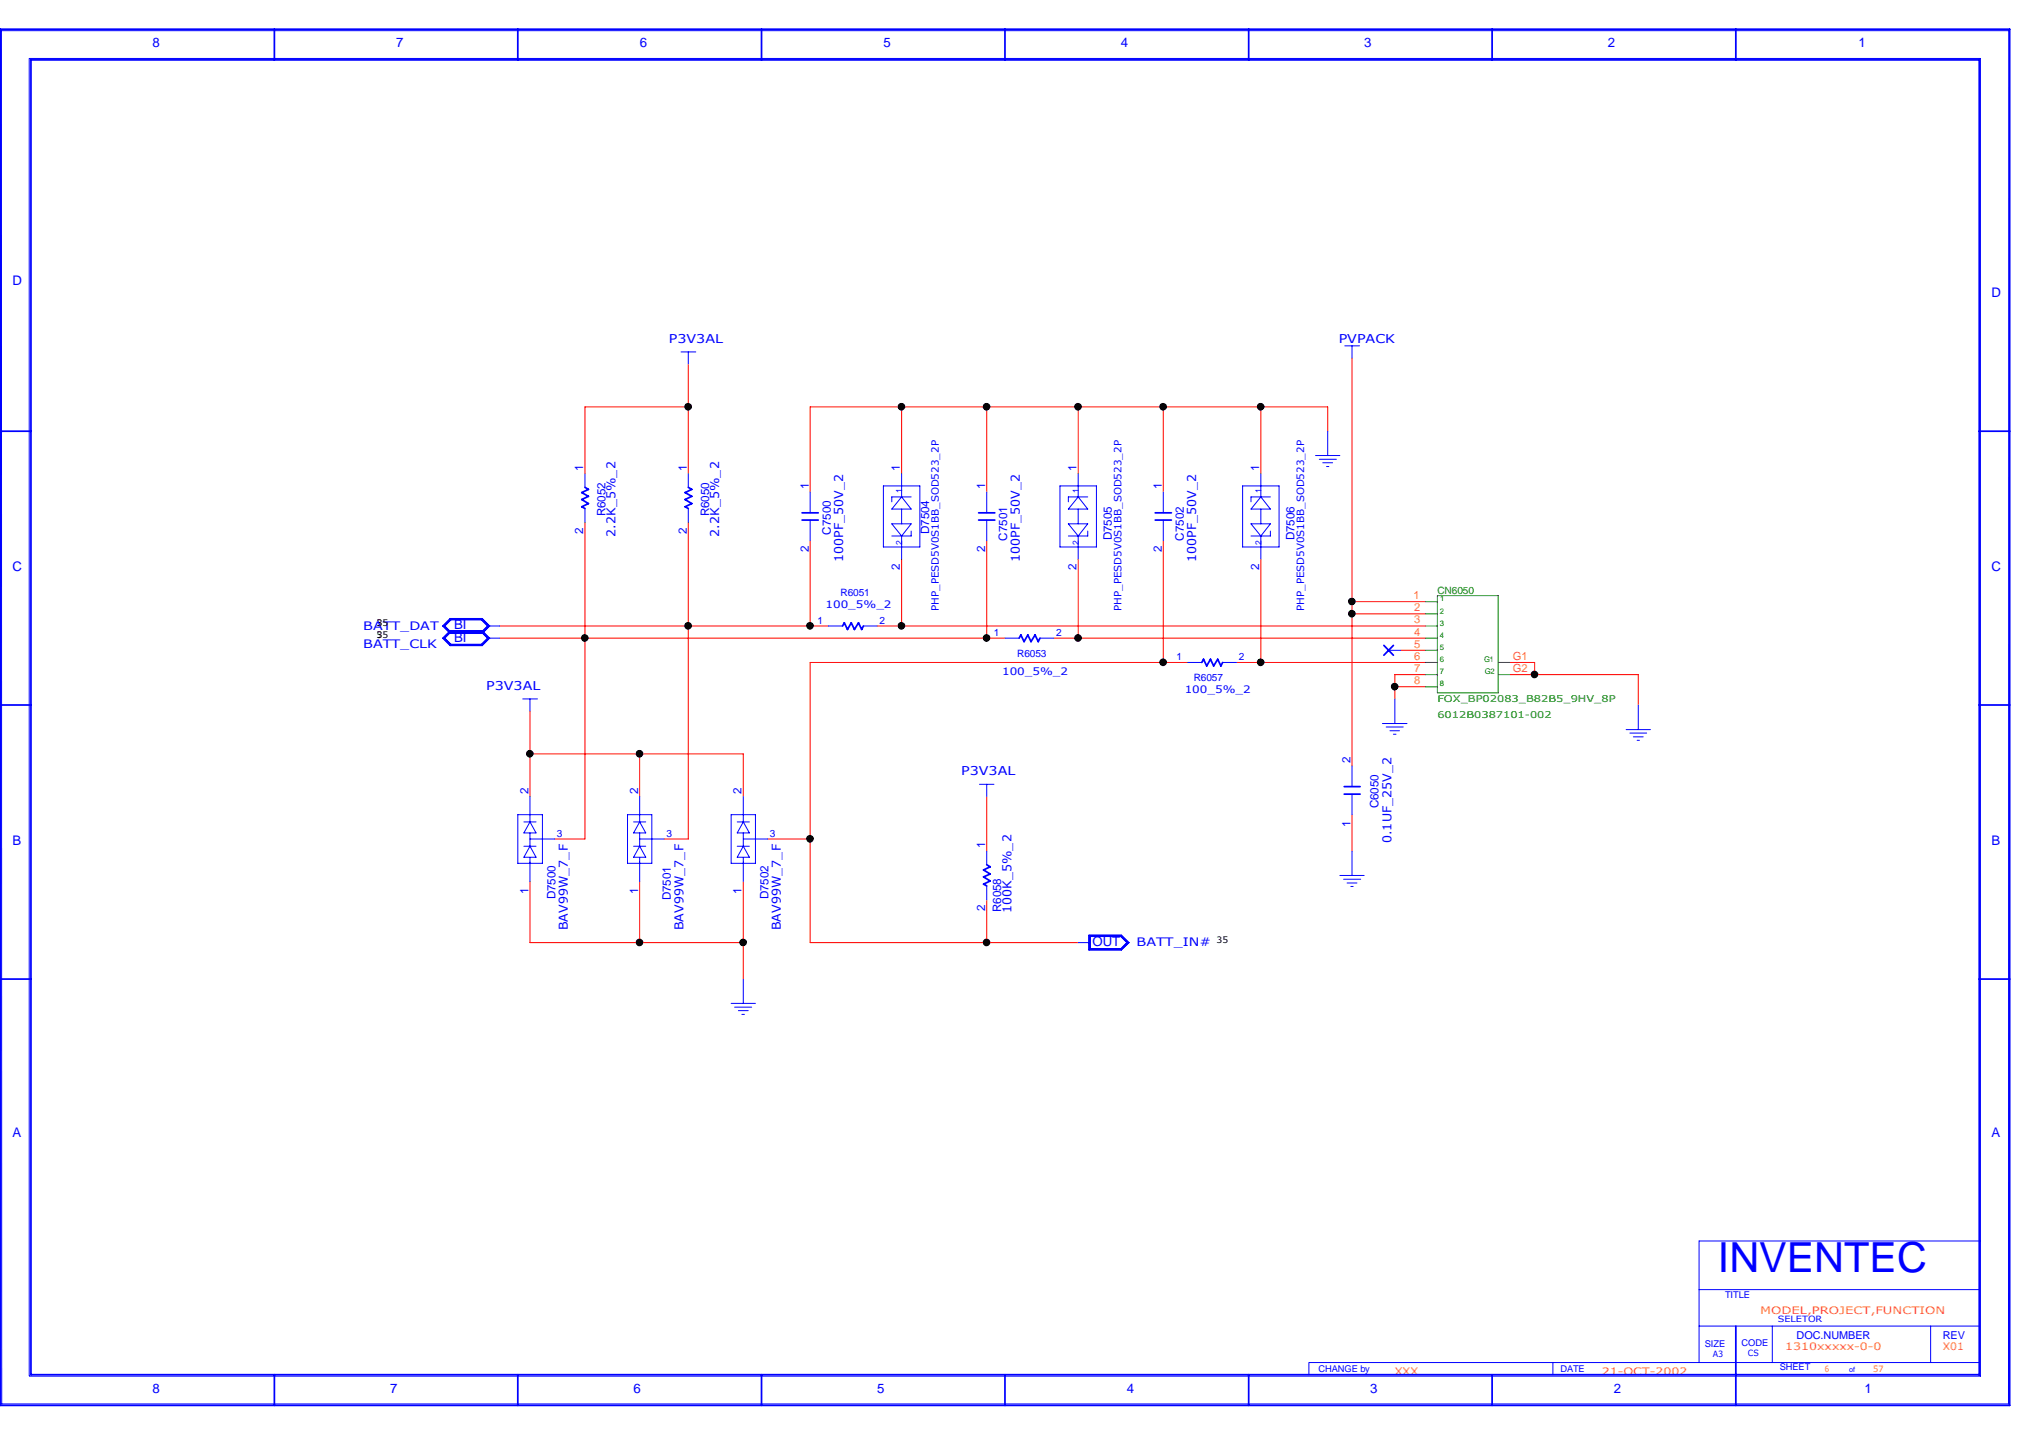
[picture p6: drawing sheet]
<svg xmlns="http://www.w3.org/2000/svg" width="297mm" height="210mm" viewBox="0 0 297 210" stroke-linecap="round" stroke-linejoin="round" font-family="sans-serif">
<path d="M208.4 88h1.8M208.4 89.8h1.8M208.4 91.6h1.8M208.4 93.3h1.8M208.4 95.1h1.8M208.4 96.9h1.8M208.4 98.7h1.8M210.2 87.1h8.9v14.2h-8.9zM219.1 96.9h1.8M219.1 98.7h1.8M208.4 100.5h1.8" fill="none" stroke="#008000" stroke-width=".15"/>
<g fill="none" stroke="#f00" stroke-width=".15">
<path d="M100.7 53.3v16M100.7 59.5h-15.1v9.8M131.9 59.5v9.8M144.3 59.5v12.5M157.7 59.5v9.8M170.1 59.5v12.5M184.4 59.5v9.8M197.7 52.4v59.7M85.6 76.4v46.3h-4.5M100.7 76.4v46.3h-3.6M118.5 79.1v12.5M144.3 79.1v14.2"/>
<path d="M170.1 79.1v17.8M194.2 63.1v-3.6h-75.7v12.5M73.1 91.6h48.1M73.1 93.3h73.9M128.3 91.6h80.1M131.9 81.8v9.8M154.1 93.3h54.3M157.7 81.8v11.5M173.7 96.9h-55.2v41h39.2M180.8 96.9h27.6M184.4 81.8v15.1M197.7 89.8h10.7"/>
<path d="M197.7 88h10.7M204.9 95.1h3.5M208.4 98.7h-4.4v3.5M220.9 96.9h3.5v1.8M220.9 98.7h18.7v4.4M77.5 104v12.5M77.5 110.3h31.2v6.2M93.6 110.3v6.2M144.3 116.5v8M197.7 119.2v5.3M204 100.5h4.4M77.5 128.9v9h31.2"/>
<path d="M93.6 128.9v9M108.7 128.9v14.3M112.3 122.7h6.2M144.3 131.7v6.2"/>
</g>
<g fill="none" stroke="#00f" stroke-width=".15">
<path d="M.2 4.4l.1 201M.3 4.5h293.4M4.3 8.6v192.7M4.3 8.6h285.3v192.7h-285.3M293.8 4.5l-.1 200.9h-293.4M99.6 51.5h2.2M100.7 51.5v1.8M196.7 50.6h2.1M197.7 50.6v1.8M85.6 69.3v2M85.6 74.4v2M100.7 69.3v2"/>
<path d="M100.7 74.4v2M118.5 72v3M118.5 76.1v3M129.2 71.1h5.3v8.9h-5.3zM130.4 76.6h2.9l-1.4 1.8zM131.9 72.7l1.4 1.8h-2.9zM131.9 69.3v3.4M131.9 74.5v2.1M131.9 78.4v3.4M133.3 72.7h-2.9v.7M133.3 77.7v.7h-2.9M144.3 72v3"/>
<path d="M144.3 76.1v3M155 71.1h5.4v8.9h-5.4zM156.2 76.6h2.9l-1.4 1.8zM157.7 72.7l1.4 1.8h-2.9zM157.7 69.3v3.4M157.7 74.5v2.1M157.7 78.4v3.4M159.1 72.7h-2.9v.7M159.1 77.7v.7h-2.9M170.1 72v3M170.1 76.1v3M181.7 71.1h5.4v8.9h-5.4z"/>
<path d="M183 76.6h2.8l-1.4 1.8zM184.4 72.7l1.4 1.8h-2.8zM184.4 69.3v3.4M184.4 74.5v2.1M184.4 78.4v3.4M185.8 72.7h-2.8v.7M185.8 77.7v.7h-2.8M192.4 66.6h3.6M193 67.2h2.4M193.5 67.7h1.4M194 68.2h.3M194.2 63.1v3.5"/>
<path d="M64.7 93.3l1.1-1.1h4.7l1.1 1.1-1.1 1.1h-4.7zM64.9 93.3l1-1h4.6l1 1-1 1.1h-4.6zM64.9 91.6l1-1h4.6l1 1-1 1h-4.6zM64.9 93.3l1-.9h4.5l1 .9-1 1h-4.5zM64.9 91.6l1-1h4.5l1 1-1 .9h-4.5zM65.8 90.5h4.7l1.1 1.1-1.1 1.1h-4.7l-1.1-1.1zM66 92.5l-.9 .8 .9 .9h4.4l.9-.9M66 92.5h4.4M70.4 92.5l.9 .8M71.3 93.3h1.8M71.3 91.6h1.8M71.3 91.6l-.9-.9h-4.4l-.9 .9 .9 .9"/>
<path d="M71.3 91.6l-.9 .9M121.2 91.6h2M126.3 91.6h2M147 93.3h2.1M152.1 93.3h2M173.7 96.9h2.1M178.8 96.9h2M203.1 95.1h1.8M75.7 119.2h3.6v7.1h-3.6zM76.5 102.2h2.1M77.5 102.2v1.8M77.5 116.5v3.7"/>
<path d="M91.8 119.2h3.5v7.1h-3.5zM93.6 116.5v3.7M106.9 119.2h3.6v7.1h-3.6zM108.7 116.5v3.7M143.3 114.7h2.1M144.3 114.7v1.8M197.7 112.1v3M197.7 116.2v3M202.2 105.8h3.6M202.7 106.3h2.5M203.3 106.9h1.4M203.8 107.4h.4"/>
<path d="M204 102.2v3.6M237.8 106.7h3.6M238.4 107.2h2.4M238.9 107.8h1.4M239.4 108.3h.4M239.6 103.1v3.6M76.6 120.2h1.8M76.6 123.8h1.8M77.5 120.2l.9 1.6h-1.8zM77.5 121.8v2M77.5 125.4v3.5M77.5 123.8l.9 1.6h-1.8z"/>
<path d="M77.5 122.7h3.6M92.7 120.2h1.7M92.7 123.8h1.7M93.6 120.2l.8 1.6h-1.7zM93.6 123.8l.8 1.6h-1.7zM93.6 122.7h3.5M93.6 121.8v2M93.6 125.4v3.5M107.8 120.2h1.8M107.8 123.8h1.8M108.7 120.2l.9 1.6h-1.8zM108.7 123.8l.9 1.6h-1.8z"/>
<path d="M108.7 122.7h3.6M108.7 121.8v2M108.7 125.4v3.5M144.3 124.5v2M144.3 129.6v2.1M157.7 137.9h1.8M159.3 136.8h4.7l1.1 1.1-1.1 1.1h-4.7zM159.3 136.8h4.7l1 1.1-1 1h-4.7zM159.4 136.9h4.6l.9 1-.9 1h-4.6zM159.5 137h4.4l.9 .9-.9 .9h-4.4zM196 128.1h3.5M196.5 128.6h2.5"/>
<path d="M197 129.2h1.5M197.6 129.7h.3M197.7 124.5v3.6M106.9 146.8h3.6M107.4 147.3h2.5M108 147.8h1.4M108.5 148.4h.4M108.7 143.2v3.6M191.4 199.3v1.8M191.5 199.3h98M227.1 199.3v1.8M248.5 181.5v17.8"/>
<path d="M248.5 194h41M248.5 188.6h41M248.6 181.5h41M259.2 194v5.3M282.4 194v5.3"/>
</g>
<g fill="none" stroke="#00f" stroke-width=".25">
<path d="M0 4.3h293.9v201.3h-293.9zM40.1 4.3v4.5M75.7 4.3v4.5M111.4 4.3v4.5M147 4.3v4.5M182.6 4.3v4.5M218.2 4.3v4.5M253.9 4.3v4.5M289.5 8.8h-285v192.3h285M289.5 8.7v192.4M0 63.1h4.5M85.6 71.3l.5 .3-1 .5 1 .5-1 .5 1 .6-1 .4 .5 .3"/>
<path d="M100.7 71.3l.5 .3-1 .5 1 .5-1 .5 1 .6-1 .4 .5 .3M117.3 75h2.4M117.3 76.1h2.4M143.1 75h2.4M143.1 76.1h2.4M168.9 75h2.4M168.9 76.1h2.4M289.5 63.1h4.4M123.2 91.6l.3-.5 .4 1 .6-1 .5 1 .6-1 .4 1 .3-.5M149.1 93.3l.2-.4 .5 1 .5-1 .5 1 .6-1 .4 1 .3-.6M175.8 96.9l.2-.5 .5 1 .5-1 .5 1 .6-1 .5 1 .2-.5M202.4 94.4l1.4 1.4"/>
<path d="M203.8 94.4l-1.4 1.4M0 103.1h4.5M196.6 116.2h2.3M196.6 115.1h2.3M289.5 103.1h4.4M144.3 126.5l.5 .3-1 .5 1 .5-1 .5 1 .6-1 .4 .5 .3M0 143.2h4.5M289.5 143.2h4.4M253.9 194v11.6M40.1 201.1v4.5M75.7 201.1v4.5M111.4 201.1v4.5"/>
<path d="M147 201.1v4.5M182.6 201.1v4.5M218.2 201.1v4.5"/>
</g>
<g fill="#000">
<circle cx="100.6" cy="59.5" r=".49"/>
<circle cx="131.8" cy="59.5" r=".49"/>
<circle cx="144.3" cy="59.5" r=".49"/>
<circle cx="157.7" cy="59.5" r=".49"/>
<circle cx="170.1" cy="59.5" r=".49"/>
<circle cx="184.4" cy="59.5" r=".49"/>
<circle cx="85.5" cy="93.3" r=".49"/>
<circle cx="100.6" cy="91.5" r=".49"/>
<circle cx="118.5" cy="91.5" r=".49"/>
<circle cx="131.8" cy="91.5" r=".49"/>
<circle cx="144.3" cy="93.3" r=".49"/>
<circle cx="157.7" cy="93.3" r=".49"/>
<circle cx="170.1" cy="96.9" r=".49"/>
<circle cx="184.4" cy="96.9" r=".49"/>
<circle cx="197.7" cy="89.8" r=".49"/>
<circle cx="197.7" cy="88" r=".49"/>
<circle cx="224.4" cy="98.7" r=".49"/>
<circle cx="77.5" cy="110.3" r=".49"/>
<circle cx="93.5" cy="110.3" r=".49"/>
<circle cx="204" cy="100.4" r=".49"/>
<circle cx="93.5" cy="137.9" r=".49"/>
<circle cx="108.7" cy="137.9" r=".49"/>
<circle cx="118.5" cy="122.7" r=".49"/>
<circle cx="144.3" cy="137.9" r=".49"/>
</g>
<g fill="none" stroke="#000" stroke-width=".15">
<circle cx="100.6" cy="59.5" r=".49"/>
<circle cx="131.8" cy="59.5" r=".49"/>
<circle cx="144.3" cy="59.5" r=".49"/>
<circle cx="157.7" cy="59.5" r=".49"/>
<circle cx="170.1" cy="59.5" r=".49"/>
<circle cx="184.4" cy="59.5" r=".49"/>
<circle cx="85.5" cy="93.3" r=".49"/>
<circle cx="100.6" cy="91.5" r=".49"/>
<circle cx="118.5" cy="91.5" r=".49"/>
<circle cx="131.8" cy="91.5" r=".49"/>
<circle cx="144.3" cy="93.3" r=".49"/>
<circle cx="157.7" cy="93.3" r=".49"/>
<circle cx="170.1" cy="96.9" r=".49"/>
<circle cx="184.4" cy="96.9" r=".49"/>
<circle cx="197.7" cy="89.8" r=".49"/>
<circle cx="197.7" cy="88" r=".49"/>
<circle cx="224.4" cy="98.7" r=".49"/>
<circle cx="77.5" cy="110.3" r=".49"/>
<circle cx="93.5" cy="110.3" r=".49"/>
<circle cx="204" cy="100.4" r=".49"/>
<circle cx="93.5" cy="137.9" r=".49"/>
<circle cx="108.7" cy="137.9" r=".49"/>
<circle cx="118.5" cy="122.7" r=".49"/>
<circle cx="144.3" cy="137.9" r=".49"/>
</g>
<text font-size="6.1" fill="#00f" x="251.2" y="186">INVENTEC</text>
<g font-size="1.9" fill="#00f">
<text x="22.3" y="6.9">8</text>
<text x="58" y="6.9">7</text>
<text x="93.6" y="6.9">6</text>
<text x="129.2" y="6.9">5</text>
<text x="163.9" y="6.9">4</text>
<text x="199.5" y="6.9">3</text>
<text x="235.2" y="6.9">2</text>
<text x="271.8" y="6.9">1</text>
<text x="1.8" y="41.7">D</text>
<text x="291.2" y="43.4">D</text>
<text x="1.8" y="83.5">C</text>
<text x="291.2" y="83.5">C</text>
<text x="66.4" y="92.1">BI</text>
<text x="66.4" y="93.9">BI</text>
<text x="1.8" y="123.6">B</text>
<text x="291.2" y="123.6">B</text>
<text x="159.8" y="138.3">OUT</text>
<text x="1.8" y="166.3">A</text>
<text x="291.2" y="166.3">A</text>
<text x="22.3" y="203.7">8</text>
<text x="57.1" y="203.7">7</text>
<text x="92.7" y="203.7">6</text>
<text x="128.3" y="203.7">5</text>
<text x="164.8" y="203.7">4</text>
<text x="200.4" y="203.7">3</text>
<text x="236" y="203.7">2</text>
<text x="272.7" y="203.7">1</text>
</g>
<g font-size="1.8" fill="#00f">
<text x="97.8" y="50.2">P3V3AL</text>
<text x="195.8" y="50.2">PVPACK</text>
<text x="90" y="78.5" transform="rotate(-90 90 78.5)">2.2K_5%_2</text>
<text x="105.2" y="78.5" transform="rotate(-90 105.2 78.5)">2.2K_5%_2</text>
<text x="123.3" y="82.3" transform="rotate(-90 123.3 82.3)">100PF_50V_2</text>
<text x="149.1" y="82.3" transform="rotate(-90 149.1 82.3)">100PF_50V_2</text>
<text x="175" y="82.3" transform="rotate(-90 175 82.3)">100PF_50V_2</text>
<text x="71.1" y="100.9">P3V3AL</text>
<text x="140.6" y="113.4">P3V3AL</text>
<text x="203.5" y="123.4" transform="rotate(-90 203.5 123.4)">0.1UF_25V_2</text>
<text x="83.1" y="136.1" transform="rotate(-90 83.1 136.1)">BAV99W_7_F</text>
<text x="99.9" y="136.1" transform="rotate(-90 99.9 136.1)">BAV99W_7_F</text>
<text x="114.2" y="136.1" transform="rotate(-90 114.2 136.1)">BAV99W_7_F</text>
<text x="148" y="133.6" transform="rotate(-90 148 133.6)">100K_5%_2</text>
</g>
<g font-size="1.7" fill="#00f">
<text x="85.3" y="68.8" transform="rotate(-90 85.3 68.8)">1</text>
<text x="100.5" y="68.8" transform="rotate(-90 100.5 68.8)">1</text>
<text x="118.3" y="71.5" transform="rotate(-90 118.3 71.5)">1</text>
<text x="131.6" y="68.8" transform="rotate(-90 131.6 68.8)">1</text>
<text x="144.1" y="71.5" transform="rotate(-90 144.1 71.5)">1</text>
<text x="157.4" y="68.8" transform="rotate(-90 157.4 68.8)">1</text>
<text x="169.9" y="71.5" transform="rotate(-90 169.9 71.5)">1</text>
<text x="184.1" y="68.8" transform="rotate(-90 184.1 68.8)">1</text>
<text x="88.6" y="75.5" transform="rotate(-90 88.6 75.5)">R6052</text>
<text x="103.7" y="75.5" transform="rotate(-90 103.7 75.5)">R6050</text>
<text x="85.3" y="78.1" transform="rotate(-90 85.3 78.1)">2</text>
<text x="100.5" y="78.1" transform="rotate(-90 100.5 78.1)">2</text>
<text x="118.3" y="80.7" transform="rotate(-90 118.3 80.7)">2</text>
<text x="121.5" y="78.2" transform="rotate(-90 121.5 78.2)">C7500</text>
<text x="131.6" y="83.4" transform="rotate(-90 131.6 83.4)">2</text>
<text x="135.9" y="78.1" transform="rotate(-90 135.9 78.1)">D7504</text>
<text x="144.1" y="80.7" transform="rotate(-90 144.1 80.7)">2</text>
<text x="147.3" y="79.1" transform="rotate(-90 147.3 79.1)">C7501</text>
<text x="157.4" y="83.4" transform="rotate(-90 157.4 83.4)">2</text>
<text x="162.6" y="79" transform="rotate(-90 162.6 79)">D7505</text>
<text x="169.9" y="80.7" transform="rotate(-90 169.9 80.7)">2</text>
<text x="173.1" y="79.1" transform="rotate(-90 173.1 79.1)">C7502</text>
<text x="184.1" y="83.4" transform="rotate(-90 184.1 83.4)">2</text>
<text x="189.3" y="79" transform="rotate(-90 189.3 79)">D7506</text>
<text x="53.1" y="92.2">BATT_DAT</text>
<text x="53.1" y="94.8">BATT_CLK</text>
<text x="197.5" y="111.7" transform="rotate(-90 197.5 111.7)">2</text>
<text x="77.3" y="116.2" transform="rotate(-90 77.3 116.2)">2</text>
<text x="93.3" y="116.2" transform="rotate(-90 93.3 116.2)">2</text>
<text x="108.5" y="116.2" transform="rotate(-90 108.5 116.2)">2</text>
<text x="201.6" y="118.2" transform="rotate(-90 201.6 118.2)">C6050</text>
<text x="144.1" y="124" transform="rotate(-90 144.1 124)">1</text>
<text x="197.5" y="120.9" transform="rotate(-90 197.5 120.9)">1</text>
<text x="77.3" y="130.7" transform="rotate(-90 77.3 130.7)">1</text>
<text x="81.2" y="131.6" transform="rotate(-90 81.2 131.6)">D7500</text>
<text x="93.3" y="130.7" transform="rotate(-90 93.3 130.7)">1</text>
<text x="98.1" y="131.7" transform="rotate(-90 98.1 131.7)">D7501</text>
<text x="108.5" y="130.7" transform="rotate(-90 108.5 130.7)">1</text>
<text x="112.4" y="131.6" transform="rotate(-90 112.4 131.6)">D7502</text>
<text x="144.1" y="133.3" transform="rotate(-90 144.1 133.3)">2</text>
<text x="146.4" y="133.4" transform="rotate(-90 146.4 133.4)">R6058</text>
<text x="166.2" y="138.4">BATT_IN#</text>
</g>
<g font-size="1.6" fill="#ff8c00">
<text x="206.7" y="87.6">1</text>
<text x="206.8" y="89.4">2</text>
<text x="206.8" y="94.7">5</text>
<text x="206.8" y="93">4</text>
<text x="206.8" y="91.2">3</text>
<text x="206.8" y="100.1">8</text>
<text x="206.8" y="98.3">7</text>
<text x="206.8" y="96.5">6</text>
<text x="221.3" y="98.3">G2</text>
<text x="221.3" y="96.5">G1</text>
</g>
<g font-size="1.6" fill="#00f">
<text x="262.8" y="195.8">DOC.NUMBER</text>
<text x="284.1" y="195.9">REV</text>
</g>
<g font-size="1.5" fill="#00f">
<text x="120.7" y="88.9">100_5%_2</text>
<text x="122.9" y="87.2">R6051</text>
<text x="137.3" y="89.3" transform="rotate(-90 137.3 89.3)">PHP_PESD5V0S1BB_SOD523_2P</text>
<text x="164" y="89.3" transform="rotate(-90 164 89.3)">PHP_PESD5V0S1BB_SOD523_2P</text>
<text x="190.8" y="89.3" transform="rotate(-90 190.8 89.3)">PHP_PESD5V0S1BB_SOD523_2P</text>
<text x="119.5" y="91.3">1</text>
<text x="128.6" y="91.3">2</text>
<text x="145.4" y="93">1</text>
<text x="154.5" y="93">2</text>
<text x="146.6" y="98.7">100_5%_2</text>
<text x="148.8" y="96.1">R6053</text>
<text x="172.1" y="96.6">1</text>
<text x="173.3" y="101.3">100_5%_2</text>
<text x="174.6" y="99.6">R6057</text>
<text x="181.2" y="96.6">2</text>
<text x="81.4" y="122.4">3</text>
<text x="97.5" y="122.4">3</text>
<text x="112.6" y="122.4">3</text>
</g>
<text font-size="1.5" fill="#008000" x="210.2" y="86.9">CN6050</text>
<g font-size="1.5" fill="#ff8c00">
<text x="257.4" y="192.2">MODEL,PROJECT,FUNCTION</text>
<text x="261.1" y="197.5">1310xxxxx-0-0</text>
<text x="284.1" y="197.5">X01</text>
<text x="204" y="201.1">XXX</text>
<text x="234.3" y="201.1">21-OCT-2002</text>
</g>
<g font-size="1.4" fill="#008000">
<text x="210.2" y="102.7">FOX_BP02083_B82B5_9HV_8P</text>
<text x="210.2" y="105">6012B0387101-002</text>
</g>
<g font-size="1.4" fill="#00f">
<text x="252.3" y="189.9">TITLE</text>
<text x="249.3" y="197">SIZE</text>
<text x="254.7" y="196.8">CODE</text>
<text x="192.8" y="200.6">CHANGE by</text>
<text x="228.2" y="200.6">DATE</text>
<text x="260.3" y="200.4">SHEET</text>
</g>
<g font-size="1.3" fill="#00f">
<text x="131.9" y="72.2" transform="rotate(-90 131.9 72.2)">1</text>
<text x="157.8" y="72.2" transform="rotate(-90 157.8 72.2)">1</text>
<text x="184.5" y="72.2" transform="rotate(-90 184.5 72.2)">1</text>
<text x="131.9" y="79.7" transform="rotate(-90 131.9 79.7)">2</text>
<text x="157.8" y="79.7" transform="rotate(-90 157.8 79.7)">2</text>
<text x="184.5" y="79.7" transform="rotate(-90 184.5 79.7)">2</text>
<text x="260" y="193.4">SELETOR</text>
<text x="250.5" y="198.5">A3</text>
<text x="255.6" y="198.4">CS</text>
</g>
<g font-size="1.3">
<text x="55.1" y="93.3">5</text>
<text x="55.1" y="91.6">5</text>
<text x="55.1" y="91.6">35</text>
<text x="55.1" y="93.3">35</text>
<text x="177.9" y="137.9">35</text>
</g>
<g font-size="1.3" fill="#ff8c00">
<text x="266.9" y="200.7">6</text>
<text x="274" y="200.7">57</text>
</g>
<g font-size="1.1" fill="#008000">
<text x="210.6" y="89.7">2</text>
<text x="210.6" y="88">1</text>
<text x="210.6" y="95.1">5</text>
<text x="210.6" y="93.3">4</text>
<text x="210.6" y="91.5">3</text>
<text x="210.6" y="100.4">8</text>
<text x="210.6" y="98.6">7</text>
<text x="210.6" y="96.9">6</text>
<text x="217" y="96.9">G1</text>
<text x="217.2" y="98.6">G2</text>
</g>
<text font-size="1.1" fill="#00f" x="270.4" y="200.6">of</text>
</svg>
